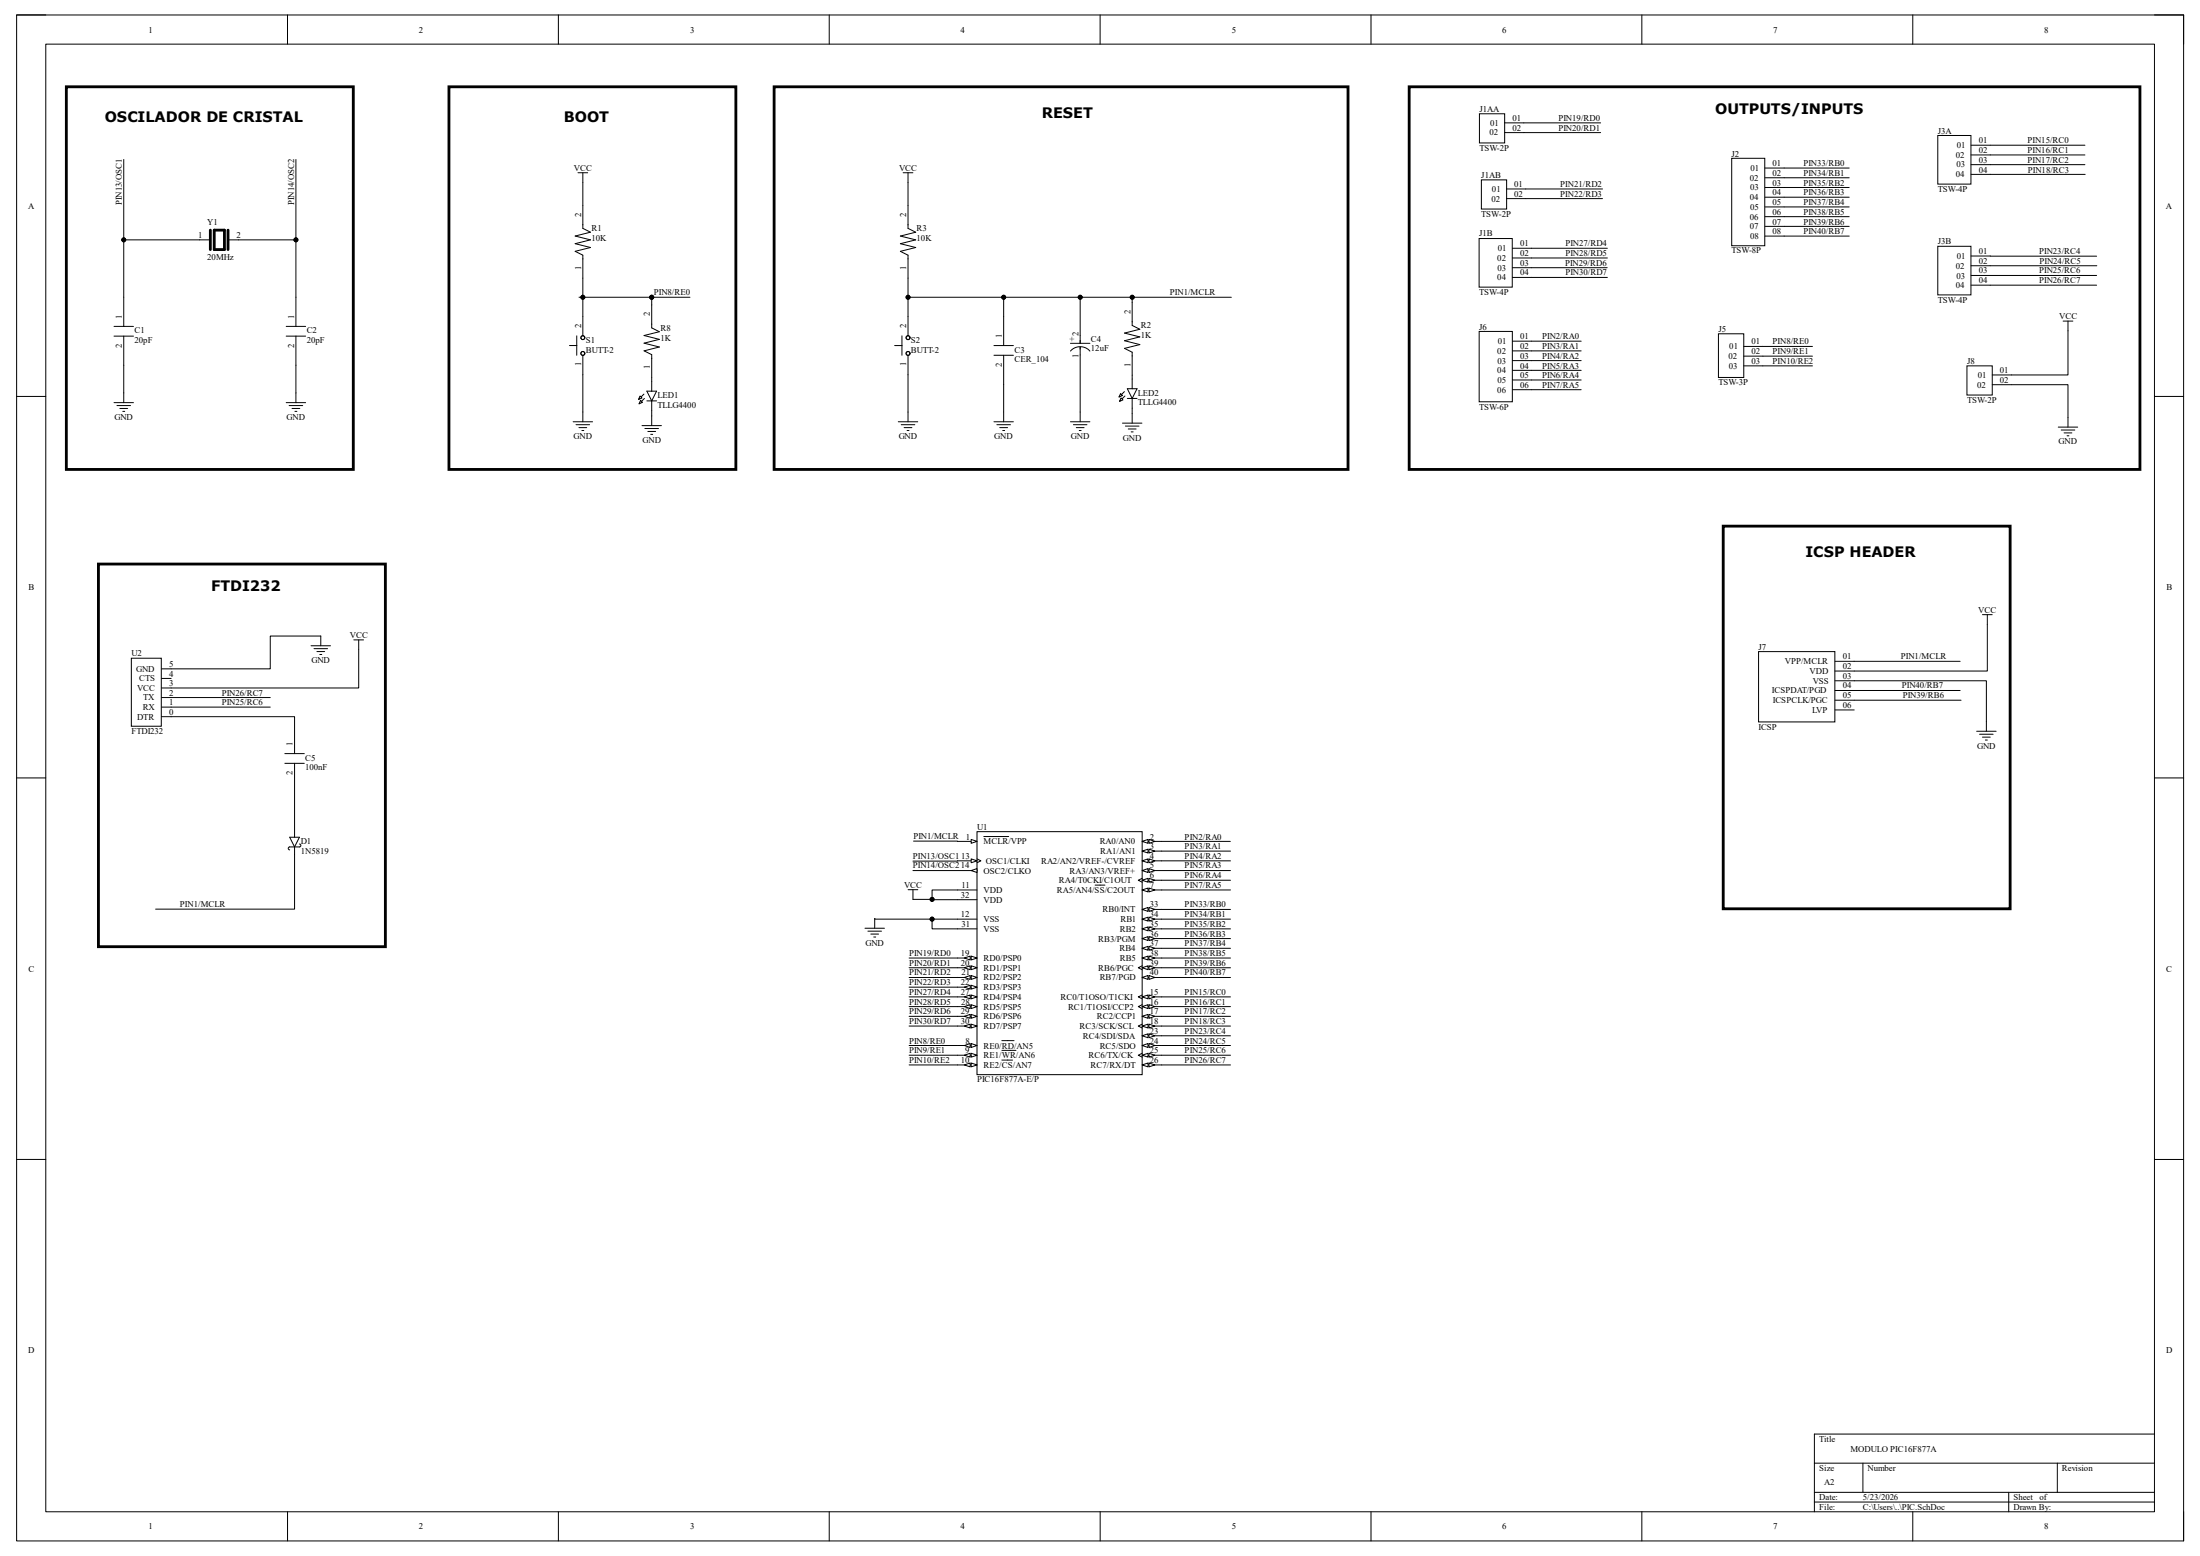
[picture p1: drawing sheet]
<svg xmlns="http://www.w3.org/2000/svg" width="297mm" height="210mm" viewBox="0 0 297 210" stroke-linecap="round" stroke-linejoin="round" font-family="sans-serif">
<g fill="none" stroke="#000" stroke-width=".14">
<path d="M2.2 2h292.6v206h-292.6zM2.2 2h4M6.2 6h284.7v198h-284.7zM38.8 2v4M75.4 2v4M112 2v4M148.5 2v4M185.1 2v4M221.7 2v4M258.2 2v4M290.9 2h3.9v4M2.2 53.5h4"/>
<path d="M290.9 53.5h3.9M2.2 105h4M290.9 105h3.9M2.2 156.5h4M290.9 156.5h3.9M245 197.5h45.9M251.5 197.5v3.9M277.7 197.5v3.9M290.9 193.6h-45.9v10.4M38.8 204v4M75.4 204v4M112 204v4"/>
<path d="M148.5 204v4M185.1 204v4M221.7 204v4M245 201.4h45.9M245 202.7h45.9M258.2 204v4M271.2 201.4v2.6M294.8 204v4"/>
</g>
<path d="M131.9 112.3h22.3v32.7h-22.3z" fill-rule="evenodd" fill="#fff"/>
<path d="M129.3 113.6h2.6M131.9 112.3h22.3v32.7h-22.3z" fill="none" stroke="#000" stroke-width=".14"/>
<path d="M131.1 113.3l.8 .3-.8 .2z" fill="#fff"/>
<path d="M131.1 113.3l.8 .3-.8 .2zM132.8 112.9h3.4M154.2 113.6h2.6" fill="none" stroke="#000" stroke-width=".14"/>
<path d="M154.2 113.6l.8-.3v.5z" fill="#fff"/>
<path d="M154.2 113.6l.8-.3v.5z" fill="none" stroke="#000" stroke-width=".14"/>
<path d="M155.1 113.3l.8 .3-.8 .2z" fill="#fff"/>
<path d="M154.2 114.9h2.6M155.1 113.3l.8 .3-.8 .2z" fill="none" stroke="#000" stroke-width=".14"/>
<path d="M154.2 114.9l.8-.3v.5z" fill="#fff"/>
<path d="M154.2 114.9l.8-.3v.5z" fill="none" stroke="#000" stroke-width=".14"/>
<path d="M155.1 114.6l.8 .3-.8 .2z" fill="#fff"/>
<path d="M154.2 116.2h2.6M155.1 114.6l.8 .3-.8 .2z" fill="none" stroke="#000" stroke-width=".14"/>
<path d="M154.2 116.2l.8-.3v.5z" fill="#fff"/>
<path d="M154.2 116.2l.8-.3v.5z" fill="none" stroke="#000" stroke-width=".14"/>
<path d="M155.1 115.9l.8 .3-.8 .2z" fill="#fff"/>
<path d="M154.2 117.5h2.6M155.1 115.9l.8 .3-.8 .2z" fill="none" stroke="#000" stroke-width=".14"/>
<path d="M154.2 117.5l.8-.3v.6z" fill="#fff"/>
<path d="M154.2 117.5l.8-.3v.6z" fill="none" stroke="#000" stroke-width=".14"/>
<path d="M155.1 117.2l.8 .3-.8 .3z" fill="#fff"/>
<path d="M154.2 118.8h2.6M155.1 117.2l.8 .3-.8 .3z" fill="none" stroke="#000" stroke-width=".14"/>
<path d="M154.2 118.8l.8-.3v.6z" fill="#fff"/>
<path d="M154.2 118.8l.8-.3v.6z" fill="none" stroke="#000" stroke-width=".14"/>
<path d="M155.1 118.5l.8 .3-.8 .3z" fill="#fff"/>
<path d="M154.2 118.5l-.5 .3 .5 .3M155.1 118.5l.8 .3-.8 .3zM154.2 120.1h2.6" fill="none" stroke="#000" stroke-width=".14"/>
<path d="M154.2 120.1l.8-.2v.5z" fill="#fff"/>
<path d="M154.2 120.1l.8-.2v.5z" fill="none" stroke="#000" stroke-width=".14"/>
<path d="M155.1 119.9l.8 .2-.8 .3z" fill="#fff"/>
<path d="M147.8 119.5h1.4M155.1 119.9l.8 .2-.8 .3zM129.3 141.1h2.6" fill="none" stroke="#000" stroke-width=".14"/>
<path d="M131.1 140.8l.8 .3-.8 .3z" fill="#fff"/>
<path d="M131.1 140.8l.8 .3-.8 .3z" fill="none" stroke="#000" stroke-width=".14"/>
<path d="M130.2 141.1l.8-.3v.6z" fill="#fff"/>
<path d="M129.3 142.4h2.6M130.2 141.1l.8-.3v.6zM135.3 140.5h1.6" fill="none" stroke="#000" stroke-width=".14"/>
<path d="M131.1 142.2l.8 .2-.8 .3z" fill="#fff"/>
<path d="M131.1 142.2l.8 .2-.8 .3z" fill="none" stroke="#000" stroke-width=".14"/>
<path d="M130.2 142.4l.8-.2v.5z" fill="#fff"/>
<path d="M129.3 143.7h2.6M130.2 142.4l.8-.2v.5zM135.3 141.8h1.9" fill="none" stroke="#000" stroke-width=".14"/>
<path d="M131.1 143.5l.8 .2-.8 .3z" fill="#fff"/>
<path d="M131.1 143.5l.8 .2-.8 .3z" fill="none" stroke="#000" stroke-width=".14"/>
<path d="M130.2 143.7l.8-.2v.5z" fill="#fff"/>
<path d="M129.3 116.2h2.6M129.3 120.1h2.6M129.3 124.1h2.6M130.2 143.7l.8-.2v.5zM135.3 143.1h1.4" fill="none" stroke="#000" stroke-width=".14"/>
<path d="M131.1 115.9l.8 .3-.8 .2z" fill="#fff"/>
<path d="M129.3 117.5h2.6M131.1 115.9l.8 .3-.8 .2zM131.9 115.9l.5 .3-.5 .2" fill="none" stroke="#000" stroke-width=".14"/>
<path d="M131.1 117.5l.8-.3v.6z" fill="#fff"/>
<path d="M131.1 117.5l.8-.3v.6zM154.2 134.6h2.6" fill="none" stroke="#000" stroke-width=".14"/>
<path d="M154.2 134.6l.8-.3v.5z" fill="#fff"/>
<path d="M154.2 134.6l.8-.3v.5z" fill="none" stroke="#000" stroke-width=".14"/>
<path d="M155.1 134.3l.8 .3-.8 .2z" fill="#fff"/>
<path d="M154.2 134.3l-.5 .3 .5 .2M154.2 135.9h2.6M155.1 134.3l.8 .3-.8 .2z" fill="none" stroke="#000" stroke-width=".14"/>
<path d="M154.2 135.9l.8-.3v.5z" fill="#fff"/>
<path d="M154.2 135.9l.8-.3v.5z" fill="none" stroke="#000" stroke-width=".14"/>
<path d="M155.1 135.6l.8 .3-.8 .2z" fill="#fff"/>
<path d="M154.2 135.6l-.5 .3 .5 .2M154.2 137.2h2.6M155.1 135.6l.8 .3-.8 .2z" fill="none" stroke="#000" stroke-width=".14"/>
<path d="M154.2 137.2l.8-.3v.5z" fill="#fff"/>
<path d="M154.2 137.2l.8-.3v.5z" fill="none" stroke="#000" stroke-width=".14"/>
<path d="M155.1 136.9l.8 .3-.8 .2z" fill="#fff"/>
<path d="M154.2 138.5h2.6M155.1 136.9l.8 .3-.8 .2z" fill="none" stroke="#000" stroke-width=".14"/>
<path d="M154.2 138.5l.8-.3v.6z" fill="#fff"/>
<path d="M154.2 138.5l.8-.3v.6z" fill="none" stroke="#000" stroke-width=".14"/>
<path d="M155.1 138.2l.8 .3-.8 .3z" fill="#fff"/>
<path d="M129.3 129.3h2.6M154.2 138.2l-.5 .3 .5 .3M155.1 138.2l.8 .3-.8 .3z" fill="none" stroke="#000" stroke-width=".14"/>
<path d="M131.1 129l.8 .3-.8 .3z" fill="#fff"/>
<path d="M131.1 129l.8 .3-.8 .3z" fill="none" stroke="#000" stroke-width=".14"/>
<path d="M130.2 129.3l.8-.3v.6z" fill="#fff"/>
<path d="M129.3 130.6h2.6M130.2 129.3l.8-.3v.6z" fill="none" stroke="#000" stroke-width=".14"/>
<path d="M131.1 130.4l.8 .2-.8 .3z" fill="#fff"/>
<path d="M131.1 130.4l.8 .2-.8 .3z" fill="none" stroke="#000" stroke-width=".14"/>
<path d="M130.2 130.6l.8-.2v.5z" fill="#fff"/>
<path d="M129.3 131.9h2.6M130.2 130.6l.8-.2v.5z" fill="none" stroke="#000" stroke-width=".14"/>
<path d="M131.1 131.7l.8 .2-.8 .3z" fill="#fff"/>
<path d="M131.1 131.7l.8 .2-.8 .3z" fill="none" stroke="#000" stroke-width=".14"/>
<path d="M130.2 131.9l.8-.2v.5z" fill="#fff"/>
<path d="M129.3 133.2h2.6M130.2 131.9l.8-.2v.5z" fill="none" stroke="#000" stroke-width=".14"/>
<path d="M131.1 133l.8 .2-.8 .3z" fill="#fff"/>
<path d="M131.1 133l.8 .2-.8 .3z" fill="none" stroke="#000" stroke-width=".14"/>
<path d="M130.2 133.2l.8-.2v.5z" fill="#fff"/>
<path d="M130.2 133.2l.8-.2v.5zM154.2 139.8h2.6" fill="none" stroke="#000" stroke-width=".14"/>
<path d="M154.2 139.8l.8-.3v.6z" fill="#fff"/>
<path d="M154.2 139.8l.8-.3v.6z" fill="none" stroke="#000" stroke-width=".14"/>
<path d="M155.1 139.5l.8 .3-.8 .3z" fill="#fff"/>
<path d="M155.1 139.5l.8 .3-.8 .3zM154.2 141.1h2.6" fill="none" stroke="#000" stroke-width=".14"/>
<path d="M154.2 141.1l.8-.3v.6z" fill="#fff"/>
<path d="M154.2 141.1l.8-.3v.6z" fill="none" stroke="#000" stroke-width=".14"/>
<path d="M155.1 140.8l.8 .3-.8 .3z" fill="#fff"/>
<path d="M154.2 142.4h2.6M155.1 140.8l.8 .3-.8 .3z" fill="none" stroke="#000" stroke-width=".14"/>
<path d="M154.2 142.4l.8-.2v.5z" fill="#fff"/>
<path d="M154.2 142.4l.8-.2v.5z" fill="none" stroke="#000" stroke-width=".14"/>
<path d="M155.1 142.2l.8 .2-.8 .3z" fill="#fff"/>
<path d="M154.2 142.2l-.5 .2 .5 .3M154.2 143.7h2.6M155.1 142.2l.8 .2-.8 .3z" fill="none" stroke="#000" stroke-width=".14"/>
<path d="M154.2 143.7l.8-.2v.5z" fill="#fff"/>
<path d="M154.2 143.7l.8-.2v.5z" fill="none" stroke="#000" stroke-width=".14"/>
<path d="M155.1 143.5l.8 .2-.8 .3z" fill="#fff"/>
<path d="M129.3 134.6h2.6M155.1 143.5l.8 .2-.8 .3z" fill="none" stroke="#000" stroke-width=".14"/>
<path d="M131.1 134.3l.8 .3-.8 .2z" fill="#fff"/>
<path d="M131.1 134.3l.8 .3-.8 .2z" fill="none" stroke="#000" stroke-width=".14"/>
<path d="M130.2 134.6l.8-.3v.5z" fill="#fff"/>
<path d="M129.3 135.9h2.6M130.2 134.6l.8-.3v.5z" fill="none" stroke="#000" stroke-width=".14"/>
<path d="M131.1 135.6l.8 .3-.8 .2z" fill="#fff"/>
<path d="M131.1 135.6l.8 .3-.8 .2z" fill="none" stroke="#000" stroke-width=".14"/>
<path d="M130.2 135.9l.8-.3v.5z" fill="#fff"/>
<path d="M129.3 137.2h2.6M130.2 135.9l.8-.3v.5z" fill="none" stroke="#000" stroke-width=".14"/>
<path d="M131.1 136.9l.8 .3-.8 .2z" fill="#fff"/>
<path d="M131.1 136.9l.8 .3-.8 .2z" fill="none" stroke="#000" stroke-width=".14"/>
<path d="M130.2 137.2l.8-.3v.5z" fill="#fff"/>
<path d="M129.3 138.5h2.6M130.2 137.2l.8-.3v.5z" fill="none" stroke="#000" stroke-width=".14"/>
<path d="M131.1 138.2l.8 .3-.8 .3z" fill="#fff"/>
<path d="M131.1 138.2l.8 .3-.8 .3z" fill="none" stroke="#000" stroke-width=".14"/>
<path d="M130.2 138.5l.8-.3v.6z" fill="#fff"/>
<path d="M129.3 125.4h2.6M129.3 121.4h2.6M130.2 138.5l.8-.3v.6zM154.2 122.7h2.6" fill="none" stroke="#000" stroke-width=".14"/>
<path d="M154.2 122.7l.8-.2v.5z" fill="#fff"/>
<path d="M154.2 122.7l.8-.2v.5z" fill="none" stroke="#000" stroke-width=".14"/>
<path d="M155.1 122.5l.8 .2-.8 .3z" fill="#fff"/>
<path d="M154.2 124.1h2.6M155.1 122.5l.8 .2-.8 .3z" fill="none" stroke="#000" stroke-width=".14"/>
<path d="M154.2 124.1l.8-.3v.5z" fill="#fff"/>
<path d="M154.2 124.1l.8-.3v.5z" fill="none" stroke="#000" stroke-width=".14"/>
<path d="M155.1 123.8l.8 .3-.8 .2z" fill="#fff"/>
<path d="M154.2 125.4h2.6M155.1 123.8l.8 .3-.8 .2z" fill="none" stroke="#000" stroke-width=".14"/>
<path d="M154.2 125.4l.8-.3v.5z" fill="#fff"/>
<path d="M154.2 125.4l.8-.3v.5z" fill="none" stroke="#000" stroke-width=".14"/>
<path d="M155.1 125.1l.8 .3-.8 .2z" fill="#fff"/>
<path d="M154.2 126.7h2.6M155.1 125.1l.8 .3-.8 .2z" fill="none" stroke="#000" stroke-width=".14"/>
<path d="M154.2 126.7l.8-.3v.5z" fill="#fff"/>
<path d="M154.2 126.7l.8-.3v.5z" fill="none" stroke="#000" stroke-width=".14"/>
<path d="M155.1 126.4l.8 .3-.8 .2z" fill="#fff"/>
<path d="M154.2 128h2.6M155.1 126.4l.8 .3-.8 .2z" fill="none" stroke="#000" stroke-width=".14"/>
<path d="M154.2 128l.8-.3v.6z" fill="#fff"/>
<path d="M154.2 128l.8-.3v.6z" fill="none" stroke="#000" stroke-width=".14"/>
<path d="M155.1 127.7l.8 .3-.8 .3z" fill="#fff"/>
<path d="M154.2 129.3h2.6M155.1 127.7l.8 .3-.8 .3z" fill="none" stroke="#000" stroke-width=".14"/>
<path d="M154.2 129.3l.8-.3v.6z" fill="#fff"/>
<path d="M154.2 129.3l.8-.3v.6z" fill="none" stroke="#000" stroke-width=".14"/>
<path d="M155.1 129l.8 .3-.8 .3z" fill="#fff"/>
<path d="M154.2 130.6h2.6M155.1 129l.8 .3-.8 .3z" fill="none" stroke="#000" stroke-width=".14"/>
<path d="M154.2 130.6l.8-.2v.5z" fill="#fff"/>
<path d="M154.2 130.6l.8-.2v.5z" fill="none" stroke="#000" stroke-width=".14"/>
<path d="M155.1 130.4l.8 .2-.8 .3z" fill="#fff"/>
<path d="M154.2 130.4l-.5 .2 .5 .3M154.2 131.9h2.6M155.1 130.4l.8 .2-.8 .3z" fill="none" stroke="#000" stroke-width=".14"/>
<path d="M154.2 131.9l.8-.2v.5z" fill="#fff"/>
<path d="M154.2 131.9l.8-.2v.5z" fill="none" stroke="#000" stroke-width=".14"/>
<path d="M155.1 131.7l.8 .2-.8 .3z" fill="#fff"/>
<g fill="none" stroke="#000" stroke-width=".14">
<path d="M27 32.4h1.3M30.9 32.4h1.3M78 23.3h1.3M78.7 23.3v1.3M78.7 27.7v3.1l1 .5-2 .6 2 .5-2 .5 2 .5-2 .5 1 .5v3.1M121.9 23.3h1.3M122.6 23.3v1.3M122.6 27.7v3.1l1 .5-2 .6 2 .5-2 .5 2 .5-2 .5 1 .5v3.1M15.4 44.1h2.6M15.4 45.4h2.6M15.4 54.3h2.6M15.8 54.7h1.8"/>
<path d="M16.2 55.1h1M16.6 55.5h.2M16.7 40.1v4M16.7 45.4v3.9M16.7 53v1.3M38.6 44.1h2.7M38.6 45.4h2.7M38.6 54.3h2.7M39 54.7h1.9M39.4 55.1h1.1M39.8 55.5h.3M39.9 40.1v4"/>
<path d="M39.9 45.4v3.9M39.9 53v1.3M76.9 46.6h1M77.4 56.9h2.6M77.8 57.3h1.8M77.9 45.3v2.7M78.2 57.7h1M78.6 58.1h.2M78.7 42.7v2.6M78.7 48v2.6M78.7 55.6v1.3M86.7 57.4h2.6"/>
<path d="M86.9 53.2l-.7 .7M87 53.8l-.7 .7M87.1 57.8h1.8M87.3 52.8h1.3l-.6 1.3zM87.3 54.1h1.3M87.5 58.2h1M87.9 58.6h.2M88 41.2v3.1l1 .5-2 .5 2 .5-2 .5 2 .5-2 .6 1 .5v3.1M88 56.1v1.3M120.8 46.6h1M121.3 56.9h2.6M121.7 57.3h1.8"/>
<path d="M121.8 45.3v2.7M122.1 57.7h1M122.5 58.1h.2M122.6 42.7v2.6M122.6 48v2.6M122.6 55.6v1.3M134.2 46.6h2.6M134.2 56.9h2.6M134.2 48h2.6M134.6 57.3h1.8M135 57.7h1M135.4 58.1h.2"/>
<path d="M135.5 42.7v3.9M135.5 48v3.9M135.5 55.6v1.3M144.5 56.9h2.6M144.5 46.3h2.6M144.5 47.4a1.74 1.74 0 0 1 2.6 0M144.9 57.3h1.8M145.3 57.7h1.1M145.7 58.1h.3M145.8 45.3v1M145.8 46.9v1M145.8 55.6v1.3"/>
<path d="M116.8 125.3h2.6M117.2 125.7h1.8M117.6 126.1h1M118 126.5h.2M118.1 124v1.3M122.6 120.1h1.3M123.3 120.1v1.3M155.1 131.7l.8 .2-.8 .3z"/>
<circle cx="78.7" cy="47.7" r=".26"/>
<circle cx="78.7" cy="45.6" r=".26"/>
<circle cx="122.6" cy="47.7" r=".26"/>
<circle cx="122.6" cy="45.6" r=".26"/>
</g>
<path d="M9 11.7h38.7v51.7h-38.7zM60.6 11.7h38.7v51.7h-38.7zM104.5 11.7h77.5v51.7h-77.5zM190.2 11.7h98.7v51.7h-98.7zM28.4 31.1v2.6M28.9 31.1h1.4v2.6h-1.4zM30.8 31.1v2.6" fill="none" stroke="#000" stroke-width=".38"/>
<path d="M86.4 53.5l.3 .2-.5 .2z" fill="#fff"/>
<path d="M86.4 53.5l.3 .2-.5 .2z" fill="none" stroke="#000" stroke-width=".14"/>
<path d="M86.5 54l.2 .3-.4 .2z" fill="#fff"/>
<g fill="none" stroke="#000" stroke-width=".14">
<path d="M86.5 54l.2 .3-.4 .2zM88 51.5v1.3M88 54.1v1.3M151.5 57.1h2.7M151.8 52.9l-.7 .7M151.9 53.5l-.8 .7M151.9 57.5h1.9M152.2 52.5h1.3l-.7 1.3zM152.2 53.8h1.3M152.3 57.9h1.1M152.7 58.3h.3M152.8 40.8v3.1l1.1 .5-2.1 .6 2.1 .5-2.1 .5 2.1 .5-2.1 .5 1 .5v3.1"/>
<path d="M152.8 55.8v1.3"/>
</g>
<path d="M151.3 53.1l.2 .3-.4 .2z" fill="#fff"/>
<path d="M151.3 53.1l.2 .3-.4 .2z" fill="none" stroke="#000" stroke-width=".14"/>
<path d="M151.3 53.7l.3 .3-.5 .2z" fill="#fff"/>
<g fill="none" stroke="#000" stroke-width=".14">
<path d="M151.3 53.7l.3 .3-.5 .2zM152.8 51.2v1.3M152.8 53.8v1.3M39.8 97.8v3.9M42 87.2h2.6M42.4 87.6h1.8M42.8 87.9h1M43.2 88.3h.2M43.3 85.8v1.4M47.8 86.4h1.3M48.4 86.4v1.3M38.5 101.7h2.6"/>
<path d="M38.5 103h2.6M39.8 103v4"/>
</g>
<path d="M13.3 76.1h38.7v51.7h-38.7z" fill="none" stroke="#000" stroke-width=".38"/>
<path d="M232 45.1h3.4v5.8h-3.4z" fill-rule="evenodd" fill="#fff"/>
<path d="M232 45.1h3.4v5.8h-3.4zM235.4 46.8h2.6M235.4 48.1h2.6M235.4 49.4h2.6" fill="none" stroke="#000" stroke-width=".14"/>
<path d="M199.7 32.2h4.5v6.6h-4.5z" fill-rule="evenodd" fill="#fff"/>
<path d="M199.7 32.2h4.5v6.6h-4.5zM204.2 37.4h2.6M204.2 36.1h2.6M204.2 34.8h2.6M204.2 33.5h2.6" fill="none" stroke="#000" stroke-width=".14"/>
<path d="M261.6 18.3h4.5v6.5h-4.5z" fill-rule="evenodd" fill="#fff"/>
<path d="M261.6 18.3h4.5v6.5h-4.5zM266.1 19.6h2.6M266.1 23.5h2.6M266.1 22.2h2.6M266.1 20.9h2.6" fill="none" stroke="#000" stroke-width=".14"/>
<path d="M261.6 33.2h4.5v6.6h-4.5z" fill-rule="evenodd" fill="#fff"/>
<path d="M261.6 33.2h4.5v6.6h-4.5zM266.1 38.5h2.6M266.1 37.2h2.6M266.1 35.9h2.6M266.1 34.6h2.6" fill="none" stroke="#000" stroke-width=".14"/>
<path d="M199.7 44.7h4.5v9.5h-4.5z" fill-rule="evenodd" fill="#fff"/>
<path d="M199.7 44.7h4.5v9.5h-4.5zM204.2 52.6h2.6M204.2 51.3h2.6M204.2 50h2.6M204.2 48.7h2.6M204.2 47.4h2.6M204.2 46h2.6" fill="none" stroke="#000" stroke-width=".14"/>
<path d="M233.8 21.4h4.5v11.8h-4.5z" fill-rule="evenodd" fill="#fff"/>
<path d="M233.8 21.4h4.5v11.8h-4.5zM238.3 29.2h2.6M238.3 27.9h2.6M238.3 26.6h2.6M238.3 25.3h2.6M238.3 24h2.6M238.3 22.7h2.6M238.3 30.6h2.6M238.3 31.9h2.6" fill="none" stroke="#000" stroke-width=".14"/>
<path d="M199.7 15.4h3.4v3.9h-3.4z" fill-rule="evenodd" fill="#fff"/>
<path d="M199.7 15.4h3.4v3.9h-3.4zM203.1 16.6h2.6M203.1 17.9h2.6" fill="none" stroke="#000" stroke-width=".14"/>
<path d="M200 24.3h3.4v3.9h-3.4z" fill-rule="evenodd" fill="#fff"/>
<path d="M200 24.3h3.4v3.9h-3.4zM203.4 25.5h2.6M203.4 26.8h2.6M266.9 98.7h2.6M267.3 99.1h1.8M267.6 99.5h1.1M267.6 83h1.4M268 99.9h.3M268.2 97.4v1.3M268.3 83v1.3" fill="none" stroke="#000" stroke-width=".14"/>
<path d="M232.6 71h38.8v51.7h-38.8z" fill="none" stroke="#000" stroke-width=".38"/>
<path d="M237.4 87.9h10.3v9.5h-10.3z" fill-rule="evenodd" fill="#fff"/>
<path d="M237.4 87.9h10.3v9.5h-10.3zM247.7 95.8h2.6M247.7 94.5h2.6M247.7 93.2h2.6M247.7 91.9h2.6M247.7 90.6h2.6M247.7 89.3h2.6" fill="none" stroke="#000" stroke-width=".14"/>
<path d="M265.5 49.4h3.5v3.9h-3.5z" fill-rule="evenodd" fill="#fff"/>
<g fill="none" stroke="#000" stroke-width=".14">
<path d="M205.7 16.6h10.4M205.7 17.9h10.4M268.7 19.6h12.8M16.7 21.5v10.9M27 32.4h-10.3v7.7M32.2 32.4h7.7v7.7M39.9 21.5v10.9M78.7 37.5v5.2M78.7 24.6v3.1M122.6 37.5v5.2M122.6 24.6v3.1M206 25.5h10.3"/>
<path d="M206 26.8h10.3M206.8 33.5h10.2M206.8 34.8h10.2M206.8 36.1h10.2M206.8 37.4h10.2M240.9 22.7h8.8M240.9 24h8.8M240.9 25.3h8.8M240.9 26.6h8.8M240.9 27.9h8.8M240.9 29.2h8.8M240.9 30.6h8.8"/>
<path d="M240.9 31.9h8.8M268.7 34.6h14.4M268.7 20.9h12.8M268.7 22.2h12.8M268.7 23.5h12.8M268.7 35.9h14.4M268.7 37.2h14.4M268.7 38.5h14.4M16.7 49.3v3.7M39.9 49.3v3.7M78.2 40.1h9.8M78.7 50.6v5"/>
<path d="M88 40.1v1.1M88 51v.5M88 55.4v.7M88 40.1h5.1M122.6 40.1h43.6M122.6 50.6v5M135.5 40.1v2.6M135.5 51.9v3.7M145.8 40.1v5.2M145.8 47.9v7.7M152.8 40.1v.7M152.8 50.6v.6"/>
<path d="M152.8 55.1v.7M206.8 47.4h6.7M206.8 48.7h6.7M206.8 50h6.7M206.8 52.6h6.7M206.8 51.3h6.7M206.8 46h6.7M238 46.8h6.7M238 48.1h6.7M238 49.4h6.7M265.5 49.4h3.5v3.9h-3.5zM269 51.9h10.2v5.7"/>
<path d="M277.9 57.6h2.6M278.3 58h1.8M278.5 43.3h1.3M278.7 58.4h1M279.1 58.8h.2M279.2 43.3v7.3h-10.2M23.1 96.7h16.7v1.1M23.1 94.1h13.4M23.1 95.4h13.4M43.3 85.8h-6.8v4.5h-13.4M48.4 87.7v5.2h-25.3M250.3 91.9h17.9v5.5"/>
<path d="M250.3 89.3h14.3M250.3 93.2h14.3M250.3 94.5h14.5M268.3 84.3v6.3h-18M39.1 113h1.3l-.6 1.3zM39.8 114.3v8.4h-18.8M39.8 107v6M40.4 113.9l.2 .2-.2 .2-1.4 .1v.2l.1 .1M123.3 117.5h6M123.3 113.5l6 .1M129.3 116.2h-6M156.8 114.9h9.3"/>
<path d="M156.8 116.2h9.3M156.8 117.5h9.3M156.8 118.8h9.3M156.8 113.6h9.3M118.1 124v.1h11.2M122.7 129.3h6.6M122.7 130.6h6.6M122.7 131.9h6.6M122.7 133.2h6.6M122.7 134.6h6.6M122.7 135.9h6.6M122.7 137.2h6.6"/>
<path d="M122.7 138.5h6.6M123.3 121.4h2.5M125.8 124.1v1.3h3.5M129.3 120.1h-3.5v1.3h3.5M156.8 129.3h9.3M156.8 130.6h9.3M156.8 131.9h9.3M156.8 134.6h9.3M156.8 135.9h9.3M156.8 137.2h9.3M156.8 138.5h9.3M156.8 122.7h9.3"/>
<path d="M156.8 124.1h9.3M156.8 125.4h9.3M156.8 126.7h9.3M156.8 128h9.3M156.8 139.8h9.3M156.8 120.1h9.3M122.7 141.1h6.6M122.7 142.4h6.6M122.7 143.7h6.6M156.8 141.1h9.3M156.8 142.4h9.3M156.8 143.7h9.3"/>
<circle cx="16.7" cy="32.4" r=".26"/>
<circle cx="40" cy="32.4" r=".26"/>
<circle cx="78.7" cy="40.1" r=".26"/>
<circle cx="88" cy="40.1" r=".26"/>
<circle cx="122.6" cy="40.1" r=".26"/>
<circle cx="135.5" cy="40.1" r=".26"/>
<circle cx="145.8" cy="40.1" r=".26"/>
<circle cx="152.9" cy="40.1" r=".26"/>
<circle cx="125.8" cy="121.4" r=".26"/>
<circle cx="125.8" cy="124.1" r=".26"/>
</g>
<g fill="#000">
<circle cx="16.7" cy="32.4" r=".26"/>
<circle cx="39.9" cy="32.4" r=".26"/>
<circle cx="78.7" cy="40.1" r=".26"/>
<circle cx="88" cy="40.1" r=".26"/>
<circle cx="122.6" cy="40.1" r=".26"/>
<circle cx="135.5" cy="40.1" r=".26"/>
<circle cx="145.8" cy="40.1" r=".26"/>
<circle cx="152.9" cy="40.1" r=".26"/>
<circle cx="125.8" cy="124.1" r=".26"/>
<circle cx="125.8" cy="121.4" r=".26"/>
</g>
<path d="M17.7 88.8h4.1v9.2h-4.1z" fill-rule="evenodd" fill="#fff"/>
<path d="M17.7 88.8h4.1v9.2h-4.1zM21.8 96.7h1.3M21.8 95.4h1.3M21.8 94.1h1.3M21.8 92.9h1.3M21.8 91.6h1.3M21.8 90.3h1.3" fill="none" stroke="#000" stroke-width=".14"/>
<g font-size="1.9">
<text x="14.1" y="16.5">OSCILADOR DE CRISTAL</text>
<text x="76.1" y="16.5">BOOT</text>
<text x="140.7" y="16">RESET</text>
<text x="231.6" y="15.5">OUTPUTS/INPUTS</text>
<text x="243.8" y="75.2">ICSP HEADER</text>
<text x="28.5" y="79.8">FTDI232</text>
</g>
<g font-size="1.2">
<text x="20.1" y="4.4">1</text>
<text x="56.6" y="4.4">2</text>
<text x="93.2" y="4.4">3</text>
<text x="129.7" y="4.4">4</text>
<text x="166.3" y="4.4">5</text>
<text x="202.8" y="4.4">6</text>
<text x="239.4" y="4.4">7</text>
<text x="276" y="4.4">8</text>
<text x="199.7" y="15.1">J1AA</text>
<text x="201.2" y="17">01</text>
<text x="204.2" y="16.3">01</text>
<text x="204.2" y="17.7">02</text>
<text x="210.4" y="17.7">PIN20/RD1</text>
<text x="210.4" y="16.3">PIN19/RD0</text>
<text x="77.5" y="23.1">VCC</text>
<text x="121.4" y="23.1">VCC</text>
<text x="199.7" y="20.4">TSW-2P</text>
<text x="201.1" y="18.3">02</text>
<text x="233.8" y="21.1">J2</text>
<text x="236.3" y="23.1">01</text>
<text x="239.3" y="23.7">02</text>
<text x="239.3" y="22.4">01</text>
<text x="243.5" y="22.4">PIN33/RB0</text>
<text x="243.5" y="23.7">PIN34/RB1</text>
<text x="261.6" y="18">J3A</text>
<text x="264" y="23.9">04</text>
<text x="264" y="21.3">02</text>
<text x="264.1" y="22.6">03</text>
<text x="264.2" y="20">01</text>
<text x="267.2" y="23.3">04</text>
<text x="267.2" y="22">03</text>
<text x="267.2" y="20.7">02</text>
<text x="267.2" y="19.3">01</text>
<text x="273.7" y="19.3">PIN15/RC0</text>
<text x="273.7" y="20.7">PIN16/RC1</text>
<text x="273.7" y="22">PIN17/RC2</text>
<text x="273.8" y="23.3">PIN18/RC3</text>
<text x="3.8" y="28.2">A</text>
<text x="16.5" y="27.7" transform="rotate(-90 16.5 27.7)">PIN13/OSC1</text>
<text x="39.7" y="27.7" transform="rotate(-90 39.7 27.7)">PIN14/OSC2</text>
<text x="78.4" y="29.3" transform="rotate(-90 78.4 29.3)">2</text>
<text x="122.3" y="29.3" transform="rotate(-90 122.3 29.3)">2</text>
<text x="200" y="24">J1AB</text>
<text x="200" y="29.3">TSW-2P</text>
<text x="201.3" y="27.2">02</text>
<text x="201.4" y="25.9">01</text>
<text x="204.4" y="25.2">01</text>
<text x="204.4" y="26.5">02</text>
<text x="210.7" y="25.2">PIN21/RD2</text>
<text x="210.7" y="26.5">PIN22/RD3</text>
<text x="236.2" y="29.6">06</text>
<text x="236.2" y="27">04</text>
<text x="236.2" y="24.4">02</text>
<text x="236.3" y="28.3">05</text>
<text x="236.3" y="25.7">03</text>
<text x="239.3" y="29">06</text>
<text x="239.3" y="27.7">05</text>
<text x="239.3" y="26.4">04</text>
<text x="239.3" y="25.1">03</text>
<text x="243.5" y="25.1">PIN35/RB2</text>
<text x="243.5" y="26.4">PIN36/RB3</text>
<text x="243.5" y="27.7">PIN37/RB4</text>
<text x="243.5" y="29">PIN38/RB5</text>
<text x="261.6" y="25.9">TSW-4P</text>
<text x="292.4" y="28.2">A</text>
<text x="26.8" y="32.1">1</text>
<text x="28" y="30.4">Y1</text>
<text x="28" y="35.1">20MHz</text>
<text x="31.9" y="32.1">2</text>
<text x="79.8" y="31.2">R1</text>
<text x="79.8" y="32.6">10K</text>
<text x="123.7" y="31.2">R3</text>
<text x="123.7" y="32.6">10K</text>
<text x="199.7" y="31.9">J1B</text>
<text x="202.1" y="35.2">02</text>
<text x="202.2" y="33.9">01</text>
<text x="205.2" y="35.9">03</text>
<text x="205.2" y="34.5">02</text>
<text x="205.2" y="33.2">01</text>
<text x="211.3" y="35.9">PIN29/RD6</text>
<text x="211.3" y="33.2">PIN27/RD4</text>
<text x="211.3" y="34.5">PIN28/RD5</text>
<text x="233.8" y="34.2">TSW-8P</text>
<text x="236.2" y="30.9">07</text>
<text x="236.3" y="32.3">08</text>
<text x="239.3" y="30.3">07</text>
<text x="239.3" y="31.6">08</text>
<text x="243.5" y="30.3">PIN39/RB6</text>
<text x="243.5" y="31.6">PIN40/RB7</text>
<text x="261.6" y="33">J3B</text>
<text x="264.2" y="35">01</text>
<text x="267.2" y="35.6">02</text>
<text x="267.2" y="34.3">01</text>
<text x="275.3" y="34.3">PIN23/RC4</text>
<text x="275.3" y="35.6">PIN24/RC5</text>
<text x="78.4" y="36.4" transform="rotate(-90 78.4 36.4)">1</text>
<text x="88.3" y="39.9">PIN8/RE0</text>
<text x="122.3" y="36.4" transform="rotate(-90 122.3 36.4)">1</text>
<text x="157.9" y="39.9">PIN1/MCLR</text>
<text x="199.7" y="39.8">TSW-4P</text>
<text x="202.1" y="37.8">04</text>
<text x="202.2" y="36.5">03</text>
<text x="205.2" y="37.2">04</text>
<text x="211.3" y="37.2">PIN30/RD7</text>
<text x="261.6" y="40.9">TSW-4P</text>
<text x="264" y="38.9">04</text>
<text x="264" y="36.3">02</text>
<text x="264.1" y="37.6">03</text>
<text x="267.2" y="38.2">04</text>
<text x="267.2" y="36.9">03</text>
<text x="275.3" y="36.9">PIN25/RC6</text>
<text x="275.3" y="38.2">PIN26/RC7</text>
<text x="16.5" y="46.9" transform="rotate(-90 16.5 46.9)">2</text>
<text x="16.5" y="43" transform="rotate(-90 16.5 43)">1</text>
<text x="18.2" y="45">C1</text>
<text x="18.2" y="46.3">20pF</text>
<text x="39.7" y="46.9" transform="rotate(-90 39.7 46.9)">2</text>
<text x="39.7" y="43" transform="rotate(-90 39.7 43)">1</text>
<text x="41.4" y="45">C2</text>
<text x="41.4" y="46.3">20pF</text>
<text x="78.4" y="44.3" transform="rotate(-90 78.4 44.3)">2</text>
<text x="79.1" y="46.3">S1</text>
<text x="79.1" y="47.6">BUTT-2</text>
<text x="87.7" y="42.7" transform="rotate(-90 87.7 42.7)">2</text>
<text x="89.2" y="44.7">R8</text>
<text x="89.2" y="46">1K</text>
<text x="122.3" y="44.3" transform="rotate(-90 122.3 44.3)">2</text>
<text x="123" y="46.3">S2</text>
<text x="123" y="47.6">BUTT-2</text>
<text x="135.3" y="45.6" transform="rotate(-90 135.3 45.6)">1</text>
<text x="136.9" y="47.6">C3</text>
<text x="144.4" y="46.1">+</text>
<text x="145.6" y="45.3" transform="rotate(-90 145.6 45.3)">2</text>
<text x="147.3" y="47.4">12uF</text>
<text x="147.3" y="46.1">C4</text>
<text x="152.6" y="42.4" transform="rotate(-90 152.6 42.4)">2</text>
<text x="154" y="44.3">R2</text>
<text x="154" y="45.6">1K</text>
<text x="199.7" y="44.5">J6</text>
<text x="202.1" y="47.8">02</text>
<text x="202.2" y="46.4">01</text>
<text x="205.2" y="47.1">02</text>
<text x="205.2" y="45.8">01</text>
<text x="208.2" y="47.1">PIN3/RA1</text>
<text x="208.2" y="45.8">PIN2/RA0</text>
<text x="232" y="44.8">J5</text>
<text x="233.5" y="47.2">01</text>
<text x="236.5" y="46.5">01</text>
<text x="236.5" y="47.8">02</text>
<text x="239.3" y="46.5">PIN8/RE0</text>
<text x="239.3" y="47.8">PIN9/RE1</text>
<text x="278" y="43.1">VCC</text>
<text x="78.4" y="49.4" transform="rotate(-90 78.4 49.4)">1</text>
<text x="87.7" y="49.8" transform="rotate(-90 87.7 49.8)">1</text>
<text x="88.8" y="53.7">LED1</text>
<text x="122.3" y="49.4" transform="rotate(-90 122.3 49.4)">1</text>
<text x="135.3" y="49.5" transform="rotate(-90 135.3 49.5)">2</text>
<text x="136.9" y="48.9">CER_104</text>
<text x="145.6" y="48.3" transform="rotate(-90 145.6 48.3)">1</text>
<text x="152.6" y="49.5" transform="rotate(-90 152.6 49.5)">1</text>
<text x="153.6" y="53.4">LED2</text>
<text x="202.1" y="53">06</text>
<text x="202.1" y="50.4">04</text>
<text x="202.2" y="51.7">05</text>
<text x="202.2" y="49.1">03</text>
<text x="205.2" y="52.3">06</text>
<text x="205.2" y="51">05</text>
<text x="205.2" y="49.7">04</text>
<text x="205.2" y="48.4">03</text>
<text x="208.2" y="48.4">PIN4/RA2</text>
<text x="208.2" y="49.7">PIN5/RA3</text>
<text x="208.2" y="51">PIN6/RA4</text>
<text x="208.2" y="52.3">PIN7/RA5</text>
<text x="232" y="52">TSW-3P</text>
<text x="233.3" y="48.5">02</text>
<text x="233.4" y="49.8">03</text>
<text x="236.5" y="49.1">03</text>
<text x="239.3" y="49.1">PIN10/RE2</text>
<text x="265.6" y="49.1">J8</text>
<text x="266.9" y="52.3">02</text>
<text x="267" y="51">01</text>
<text x="270" y="50.3">01</text>
<text x="270" y="51.6">02</text>
<text x="15.5" y="56.7">GND</text>
<text x="38.7" y="56.7">GND</text>
<text x="77.4" y="59.3">GND</text>
<text x="86.7" y="59.8">GND</text>
<text x="88.8" y="55">TLLG4400</text>
<text x="121.3" y="59.3">GND</text>
<text x="134.2" y="59.3">GND</text>
<text x="144.6" y="59.3">GND</text>
<text x="151.6" y="59.5">GND</text>
<text x="153.6" y="54.7">TLLG4400</text>
<text x="199.7" y="55.3">TSW-6P</text>
<text x="265.6" y="54.4">TSW-2P</text>
<text x="277.9" y="60">GND</text>
<text x="3.9" y="79.7">B</text>
<text x="267.1" y="82.7">VCC</text>
<text x="292.5" y="79.7">B</text>
<text x="17.7" y="88.6">U2</text>
<text x="42" y="89.5">GND</text>
<text x="47.2" y="86.1">VCC</text>
<text x="237.4" y="87.7">J7</text>
<text x="241" y="89.7">VPP/MCLR</text>
<text x="248.8" y="89">01</text>
<text x="256.6" y="89">PIN1/MCLR</text>
<text x="18.4" y="90.7">GND</text>
<text x="18.5" y="93.3">VCC</text>
<text x="18.8" y="91.9">CTS</text>
<text x="19.3" y="95.8">RX</text>
<text x="19.3" y="94.5">TX</text>
<text x="22.9" y="95.2">1</text>
<text x="22.9" y="93.9">2</text>
<text x="22.9" y="92.6">3</text>
<text x="22.9" y="91.3">4</text>
<text x="22.9" y="90">5</text>
<text x="29.9" y="95.2">PIN25/RC6</text>
<text x="29.9" y="93.9">PIN26/RC7</text>
<text x="239.2" y="93.6">ICSPDAT/PGD</text>
<text x="239.4" y="94.9">ICSPCLK/PGC</text>
<text x="244.3" y="91">VDD</text>
<text x="244.7" y="92.3">VSS</text>
<text x="248.8" y="95.5">06</text>
<text x="248.8" y="94.2">05</text>
<text x="248.8" y="92.9">04</text>
<text x="248.8" y="91.6">03</text>
<text x="248.8" y="90.3">02</text>
<text x="256.8" y="92.9">PIN40/RB7</text>
<text x="256.9" y="94.2">PIN39/RB6</text>
<text x="17.7" y="99.1">FTDI232</text>
<text x="18.5" y="97.1">DTR</text>
<text x="22.9" y="96.5">0</text>
<text x="39.5" y="100.7" transform="rotate(-90 39.5 100.7)">1</text>
<text x="237.4" y="98.5">ICSP</text>
<text x="244.6" y="96.2">LVP</text>
<text x="266.9" y="101">GND</text>
<text x="39.5" y="104.6" transform="rotate(-90 39.5 104.6)">2</text>
<text x="41.2" y="102.7">C5</text>
<text x="41.2" y="104">100nF</text>
<text x="40.6" y="113.9">D1</text>
<text x="123.3" y="113.3">PIN1/MCLR</text>
<text x="130.4" y="113.3">1</text>
<text x="131.9" y="112">U1</text>
<text x="132.8" y="114">MCLR/VPP</text>
<text x="148.5" y="114">RA0/AN0</text>
<text x="155.2" y="113.3">2</text>
<text x="159.9" y="113.3">PIN2/RA0</text>
<text x="40.6" y="115.2">1N5819</text>
<text x="122" y="119.8">VCC</text>
<text x="123.2" y="116">PIN13/OSC1</text>
<text x="123.2" y="117.2">PIN14/OSC214</text>
<text x="129.8" y="116">13</text>
<text x="129.8" y="119.8">11</text>
<text x="132.8" y="117.9">OSC2/CLKO</text>
<text x="133.1" y="116.6">OSC1/CLKI</text>
<text x="140.5" y="116.6">RA2/AN2/VREF-/CVREF</text>
<text x="143" y="119.2">RA4/T0CKI/C1OUT</text>
<text x="144.4" y="117.9">RA3/AN3/VREF+</text>
<text x="148.5" y="115.3">RA1/AN1</text>
<text x="155.2" y="114.6">3</text>
<text x="155.2" y="116">4</text>
<text x="155.2" y="117.2">5</text>
<text x="155.2" y="118.5">6</text>
<text x="155.2" y="119.8">7</text>
<text x="159.9" y="114.6">PIN3/RA1</text>
<text x="159.9" y="116">PIN4/RA2</text>
<text x="159.9" y="117.2">PIN5/RA3</text>
<text x="159.9" y="118.5">PIN6/RA4</text>
<text x="159.9" y="119.8">PIN7/RA5</text>
<text x="24.3" y="122.5">PIN1/MCLR</text>
<text x="129.7" y="123.8">12</text>
<text x="129.7" y="121.2">32</text>
<text x="129.8" y="125.1">31</text>
<text x="132.8" y="120.5">VDD</text>
<text x="132.8" y="124.5">VSS</text>
<text x="132.8" y="125.8">VSS</text>
<text x="132.8" y="121.8">VDD</text>
<text x="142.7" y="120.5">RA5/AN4/SS/C2OUT</text>
<text x="148.8" y="123.1">RB0/INT</text>
<text x="151.2" y="125.8">RB2</text>
<text x="151.3" y="124.5">RB1</text>
<text x="155.2" y="122.5">33</text>
<text x="155.2" y="123.8">34</text>
<text x="155.2" y="125.1">35</text>
<text x="159.9" y="122.5">PIN33/RB0</text>
<text x="159.9" y="123.8">PIN34/RB1</text>
<text x="159.9" y="125.1">PIN35/RB2</text>
<text x="3.9" y="131.1">C</text>
<text x="116.8" y="127.6">GND</text>
<text x="122.7" y="129">PIN19/RD0</text>
<text x="122.7" y="130.3">PIN20/RD1</text>
<text x="122.7" y="131.7">PIN21/RD2</text>
<text x="129.7" y="129">19</text>
<text x="129.7" y="130.3">20</text>
<text x="129.8" y="131.7">21</text>
<text x="132.8" y="129.7">RD0/PSP0</text>
<text x="132.8" y="131">RD1/PSP1</text>
<text x="148.3" y="127.1">RB3/PGM</text>
<text x="148.3" y="131">RB6/PGC</text>
<text x="151.1" y="128.4">RB4</text>
<text x="151.2" y="129.7">RB5</text>
<text x="155.2" y="126.4">36</text>
<text x="155.2" y="127.7">37</text>
<text x="155.2" y="129">38</text>
<text x="155.2" y="130.3">39</text>
<text x="155.2" y="131.7">40</text>
<text x="159.9" y="126.4">PIN36/RB3</text>
<text x="159.9" y="127.7">PIN37/RB4</text>
<text x="159.9" y="129">PIN38/RB5</text>
<text x="159.9" y="130.3">PIN39/RB6</text>
<text x="159.9" y="131.7">PIN40/RB7</text>
<text x="292.4" y="131.1">C</text>
<text x="122.7" y="133">PIN22/RD3</text>
<text x="122.7" y="134.3">PIN27/RD4</text>
<text x="122.7" y="135.6">PIN28/RD5</text>
<text x="122.7" y="136.9">PIN29/RD6</text>
<text x="129.7" y="133">22</text>
<text x="129.7" y="134.3">27</text>
<text x="129.7" y="136.9">29</text>
<text x="129.8" y="135.6">28</text>
<text x="132.8" y="132.3">RD2/PSP2</text>
<text x="132.8" y="133.6">RD3/PSP3</text>
<text x="132.8" y="135">RD4/PSP4</text>
<text x="132.8" y="136.3">RD5/PSP5</text>
<text x="132.8" y="137.6">RD6/PSP6</text>
<text x="143.2" y="135">RC0/T1OSO/T1CKI</text>
<text x="144.2" y="136.3">RC1/T1OSI/CCP2</text>
<text x="148.1" y="137.6">RC2/CCP1</text>
<text x="148.5" y="132.3">RB7/PGD</text>
<text x="155.2" y="134.3">15</text>
<text x="155.2" y="135.6">16</text>
<text x="155.2" y="136.9">17</text>
<text x="159.9" y="134.3">PIN15/RC0</text>
<text x="159.9" y="135.6">PIN16/RC1</text>
<text x="159.9" y="136.9">PIN17/RC2</text>
<text x="122.7" y="138.2">PIN30/RD7</text>
<text x="122.7" y="140.8">PIN8/RE0</text>
<text x="122.7" y="142.2">PIN9/RE1</text>
<text x="122.7" y="143.5">PIN10/RE2</text>
<text x="129.7" y="143.5">10</text>
<text x="129.7" y="138.2">30</text>
<text x="130.3" y="142.2">9</text>
<text x="130.3" y="140.8">8</text>
<text x="132.8" y="141.5">RE0/RD/AN5</text>
<text x="132.8" y="142.8">RE1/WR/AN6</text>
<text x="132.8" y="138.9">RD7/PSP7</text>
<text x="145.8" y="138.9">RC3/SCK/SCL</text>
<text x="146.2" y="140.2">RC4/SDI/SDA</text>
<text x="146.9" y="142.8">RC6/TX/CK</text>
<text x="148.5" y="141.5">RC5/SDO</text>
<text x="155.2" y="138.2">18</text>
<text x="155.2" y="139.5">23</text>
<text x="155.2" y="140.8">24</text>
<text x="155.2" y="142.2">25</text>
<text x="155.2" y="143.5">26</text>
<text x="159.9" y="138.2">PIN18/RC3</text>
<text x="159.9" y="139.5">PIN23/RC4</text>
<text x="159.9" y="140.8">PIN24/RC5</text>
<text x="159.9" y="142.2">PIN25/RC6</text>
<text x="159.9" y="143.5">PIN26/RC7</text>
<text x="131.9" y="146.1">PIC16F877A-E/P</text>
<text x="132.8" y="144.1">RE2/CS/AN7</text>
<text x="147.2" y="144.1">RC7/RX/DT</text>
<text x="3.8" y="182.6">D</text>
<text x="292.4" y="182.6">D</text>
<text x="245.6" y="194.6">Title</text>
<text x="249.8" y="195.9">MODULO PIC16F877A</text>
<text x="245.6" y="198.5">Size</text>
<text x="245.6" y="202.5">Date:</text>
<text x="245.6" y="203.8">File:</text>
<text x="246.3" y="200.5">A2</text>
<text x="251.5" y="202.5">5/23/2026</text>
<text x="251.5" y="203.8">C:\Users\..\PIC.SchDoc</text>
<text x="252.1" y="198.5">Number</text>
<text x="271.8" y="203.8">Drawn By:</text>
<text x="271.8" y="202.5">Sheet</text>
<text x="275.3" y="202.5">of</text>
<text x="278.4" y="198.5">Revision</text>
<text x="20.1" y="206.4">1</text>
<text x="56.6" y="206.4">2</text>
<text x="93.2" y="206.4">3</text>
<text x="129.7" y="206.4">4</text>
<text x="166.3" y="206.4">5</text>
<text x="202.8" y="206.4">6</text>
<text x="239.4" y="206.4">7</text>
<text x="276" y="206.4">8</text>
</g>
</svg>
